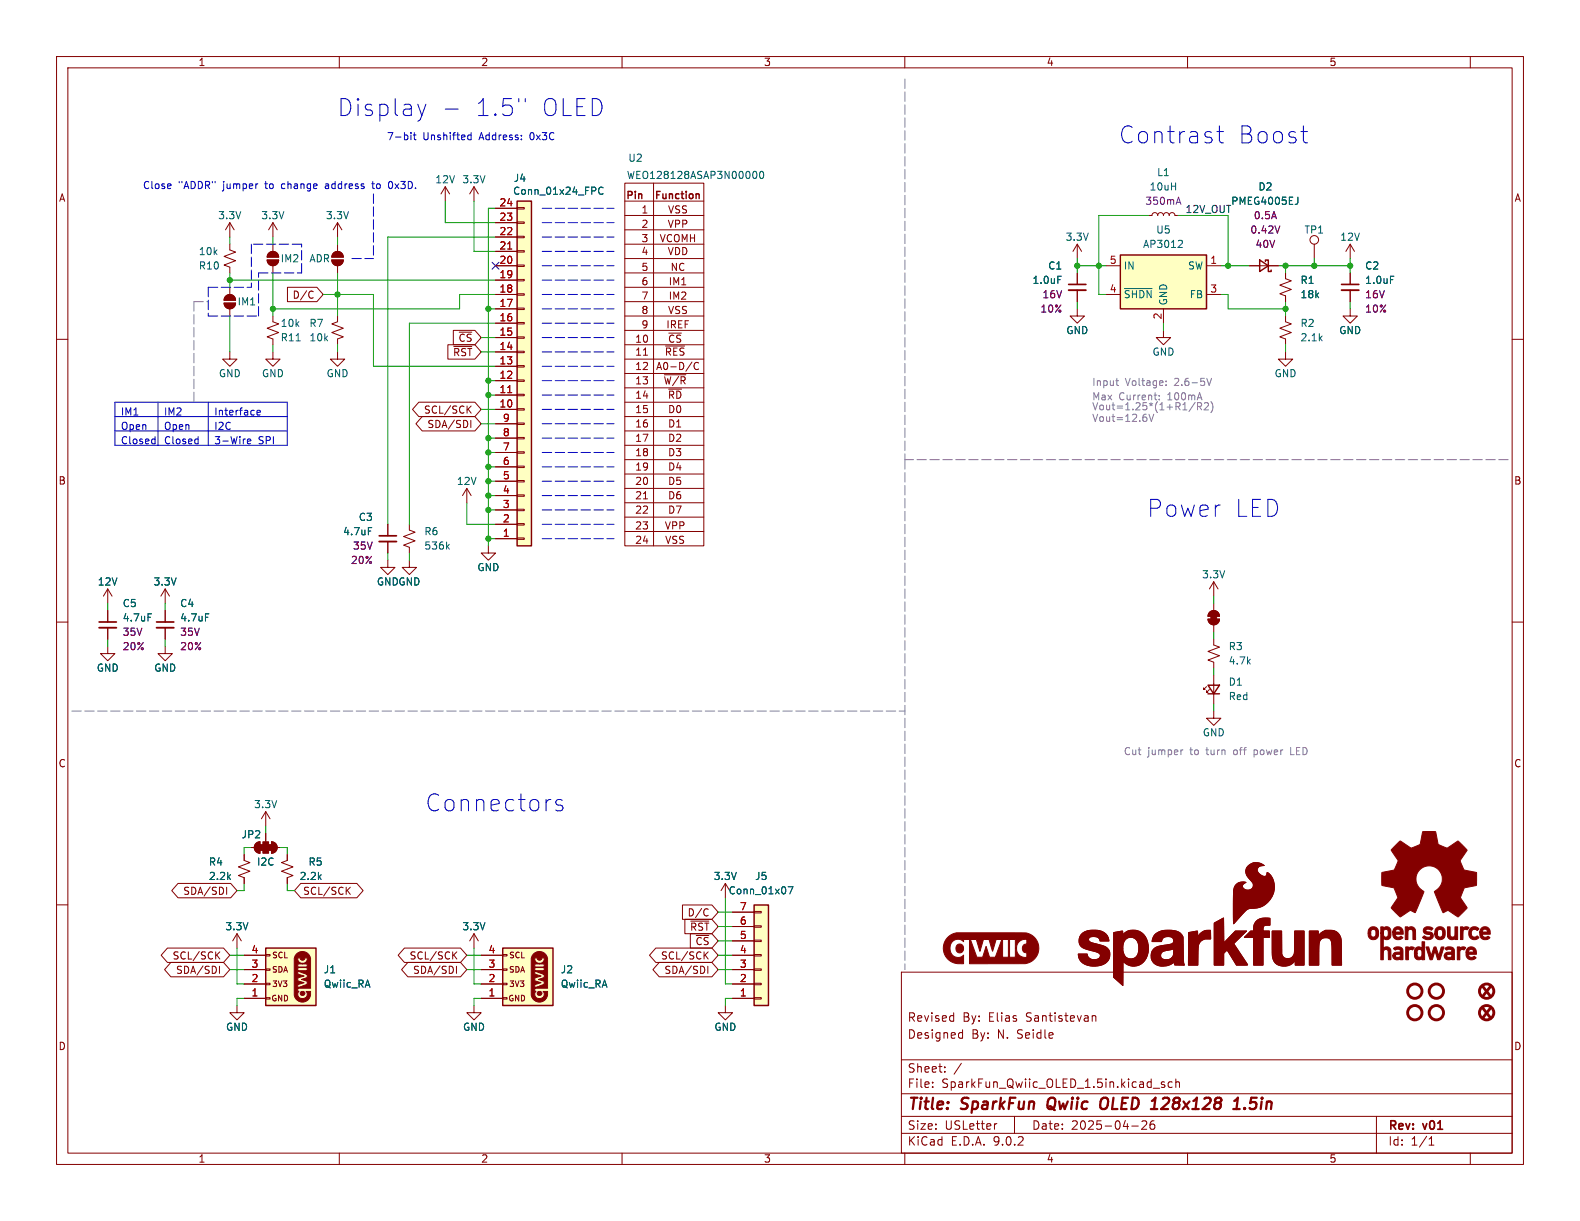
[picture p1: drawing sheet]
<svg xmlns="http://www.w3.org/2000/svg" width="279mm" height="216mm" viewBox="0 0 279 216" stroke-linecap="round" stroke-linejoin="round" font-family="sans-serif">
<g fill="none" stroke="#840000" stroke-width=".18">
<path d="M10 10h259.4v195.9h-259.4zM12 12h255.4v191.9h-255.4zM60 10v2M110 10v2M160 10v2M210 10v2M260 10v2M10 60h2M59.7 62.2v1.3h-1.3l1.3 1.3 1.3-1.3h-1.3M267.4 60h2M10 110h2M267.4 110h2"/>
<path d="M47 143.5l-.8 1.3M47 143.5l.8 1.3M47 143.5v2.6M10 160h2M83.8 177.8v1.3h1.3l-1.3 1.2-1.3-1.2h1.3M83.8 165.1l-.7 1.3M83.8 165.1l.8 1.3M83.8 165.1v2.5M159.4 171.9h108v32h-108zM168.5 179.6l.1 .1M168.6 179.1v1.5M193.1 179.6v1"/>
<path d="M193.1 179.7l.3-.1 .3 .1 .1 .9M267.4 160h2M159.4 197.4h108M159.4 193.4h108M159.4 187.4h108M164.9 192.1v.2M164.9 191.4v.1M167.1 189.4v.2M167.1 188.7v.1M168.6 180.5l-.1 .1M169.8 182.6l.4 .1M170 188l-1.3 1.9"/>
<path d="M170.2 182.1v1.5M170.2 183.5l-.4 .1M176.3 198.7l-.3 .1M179.4 197.4v3M200.1 199.1h1.2M201.9 198.3l.6-.1 .2 .1 .1 .3-.9 1.1h.9M203.9 192.4h1.2M204.1 198.2a.59 .59 0 0 0-.7 .6v.6l.1 .2 .4 .1 .2-.2 .1-.5-.1-.2h-.5l-.2 .2M205.9 191.4l-.3-.1-.2 .2v.2l.5 .2v.3h-.5M207.3 191.4l-.4-.1-.3 .3v.4l.1 .2h.6M207.9 191.4l.2-.1 .4 .1 .1 .9M207.9 190.8v1.5"/>
<path d="M243.4 197.4v6.5M60 203.9v2M110 203.9v2M159.4 200.4h108M160 203.9v2M210 203.9v2M252.7 202.5h.9M252.7 201.4l.4-.4v1.5M260 203.9v2"/>
</g>
<path d="M185.4 194.4a1.5 1.5 0 0 0 0 1.6M194.6 195.8l.2 .2a.71 .71 0 0 0 .9-.2M195.6 194.1a.77 .77 0 0 0-1 .7l-.1 .6M206.6 195l-1.3 1.1h1.3M218.1 196.1h1.1M218.3 194.7l.6-.6-.2 2M220.1 195.9l.1 .1-.1 .1M220.1 195.9l-.1 .1 .1 .1M220.1 195.9v.2" fill="none" stroke="#840000" stroke-width=".4"/>
<path d="M88.9 167.6h8.9v10.2h-8.9z" fill="#ffffc2"/>
<g fill="#840000" stroke="#840000" stroke-width=".18">
<path d="M94.4 168.6a1.46 1.46 0 0 1 2.4 .9v5.2h-2.2l1.6-.6v-.6l-1-.3 1-.3v-2.5h-.8v-.1a.8 .8 0 0 0 .8-.9h-.4a.4 .4 0 0 1-.4 .4 .4 .4 0 0 1-.4-.4h-.4a.82 .82 0 0 0 .8 .9v.1h-.8v.6h1.6v.1h-1.6v.5h1.6v.7l-1.6-.6v.5l1.1 .4-1.1 .3v.5l1.1 .4-1.1 .3v1.2h.2a.79 .79 0 0 0 .1 1.1 .79 .79 0 0 0 1 0 .79 .79 0 0 0 .1-1.1h.8a1.49 1.49 0 0 1-1.1 1.8 1.49 1.49 0 0 1-1.8-1.1l.1-6.5z"/>
<path d="M47.5 149.4h.5v1h-.5z"/>
<path d="M48 148.8a1.02 1.02 0 0 1 1 1.1 1.02 1.02 0 0 1-1 1z"/>
<path d="M46.5 148.8h1v2.1h-1z"/>
<path d="M46 149.4h.5v1h-.5z"/>
<path d="M45.3 149.1l.7-.3v2.1a1.02 1.02 0 0 1-1-.7 1.02 1.02 0 0 1 .3-1.1z"/>
<path d="M58.7 46h2a1.02 1.02 0 0 1-1 1 1.02 1.02 0 0 1-1-1z"/>
<path d="M59 44.8a1.02 1.02 0 0 1 1.1-.3 1.02 1.02 0 0 1 .6 1h-2z"/>
<path d="M47.2 46h2.1a1.02 1.02 0 0 1-1 1 1.02 1.02 0 0 1-1.1-1z"/>
<path d="M47.5 44.8a1.02 1.02 0 0 1 1.1-.3 1.02 1.02 0 0 1 .7 1h-2.1z"/>
<circle cx="95.4" cy="175.7" r=".4"/>
</g>
<path d="M88.9 167.6h8.9v10.2h-8.9z" fill="none" stroke="#840000" stroke-width=".25"/>
<g fill="none" stroke="#840000" stroke-width=".18">
<path d="M40.6 39.4l-.7 1.2M40.6 39.4l.8 1.2M40.6 39.4v2.5M48.3 39.4l-.8 1.2M48.3 39.4l.7 1.2M48.3 39.4v2.5M59.7 39.4l.8 1.2M59.7 39.4l-.8 1.2M59.7 39.4v2.5M47.2 46h2.1a1.02 1.02 0 0 1-1 1 1.02 1.02 0 0 1-1.1-1zM47.5 44.8a1.02 1.02 0 0 1 1.1-.3 1.02 1.02 0 0 1 .7 1h-2.1zM48.3 43.2v1.3"/>
<path d="M48.3 47v1.3M58.7 46h2a1.02 1.02 0 0 1-1 1 1.02 1.02 0 0 1-1-1zM59 44.8a1.02 1.02 0 0 1 1.1-.3 1.02 1.02 0 0 1 .6 1h-2zM59.7 43.2v1.3M59.7 47v1.3M40.6 62.2v1.3h1.3l-1.3 1.3-1.2-1.3h1.2M86.4 96.5v1.3h1.2l-1.2 1.3-1.3-1.3h1.3M19 114.3v1.3h1.3l-1.3 1.2-1.2-1.2h1.2M19 104.1v2.6M19 108v2M19 111v2M19 104.1l-.7 1.3"/>
<path d="M19 104.1l.8 1.3M29.2 114.3v1.3h1.3l-1.3 1.2-1.3-1.2h1.3M43.2 151.1v1l1 .4-2 .8 2 .8-2 .7 1 .4v1M44.4 149.9h1.3M45.3 149.1l.7-.3v2.1a1.02 1.02 0 0 1-1-.7 1.02 1.02 0 0 1 .3-1.1zM47 147.3v1.5M48 148.8a1.02 1.02 0 0 1 1 1.1 1.02 1.02 0 0 1-1 1zM48.3 149.9h1.2M50.8 151.1v1l-1 .4 2 .8-2 .8 2 .7-1 .4v1M85.1 168.9h3.8M85.1 171.5h3.8M85.1 174h3.8"/>
<path d="M85.1 176.5h3.8M88.9 168.8h.8v.2h-.8zM88.9 171.3h.8v.3h-.8zM88.9 173.9h.8v.2h-.8zM88.9 176.4h.8v.3h-.8zM128.3 177.8v1.3h1.2l-1.2 1.2-1.3-1.2h1.3"/>
</g>
<path d="M17.5 110h3.1" fill="none" stroke="#840000" stroke-width=".3"/>
<path d="M17.5 111h3.1" fill="none" stroke="#840000" stroke-width=".33"/>
<path d="M26.2 108.5h.6" fill="none" stroke="#006464" stroke-width=".18"/>
<path d="M133.3 160h2.6v17.8h-2.6z" fill="#ffffc2"/>
<path d="M222.8 46l1.5 1-1.5 1zM223.8 46.2v-.2h.5v2h.5v-.2M133.3 160h2.6v17.8h-2.6z" fill="none" stroke="#840000" stroke-width=".25"/>
<g fill="none" stroke="#840000" stroke-width=".18">
<path d="M203.2 38.1h.5l.2-.4 .3-.1 .4 .1 .1 .4 .2-.4 .3-.1 .4 .1 .1 .4 .2-.4 .3-.1 .4 .1 .2 .4 .1-.4 .4-.1 .3 .1 .2 .4h.5M221 47h5.1M227.3 48.3v1l1 .4-2 .7 2 .8-2 .7 1 .4v1M128.3 156.2l-.8 1.3M128.3 156.2l.7 1.3M128.3 156.2v2.6M129.5 176.5h3.8M129.5 174h3.8M129.5 171.5h3.8M129.5 168.9h3.8M129.5 166.4h3.8M129.5 163.8h3.8"/>
<path d="M129.5 161.3h3.8M133.3 176.4h1.3v.3h-1.3zM133.3 173.9h1.3v.2h-1.3zM133.3 171.3h1.3v.3h-1.3zM133.3 168.8h1.3v.2h-1.3zM133.3 166.2h1.3v.3h-1.3zM133.3 163.7h1.3v.3h-1.3zM133.3 161.2h1.3v.2h-1.3z"/>
</g>
<path d="M229.5 34.9v.9l-.3 .3M139.4 156.8h.8l-.5 1.3" fill="none" stroke="#006464" stroke-width=".18"/>
<path d="M208.1 35.8h.6M208.4 34.9l.4 1.2M226.3 39.9l-.4 1.3" fill="none" stroke="#840084" stroke-width=".18"/>
<path d="M198.1 45.1h15.3v9.5h-15.3z" fill="#ffffc2"/>
<path d="M198.1 45.1h15.3v9.5h-15.3z" fill="none" stroke="#840000" stroke-width=".25"/>
<g fill="none" stroke="#840000" stroke-width=".18">
<path d="M39.6 53.6h2.1a1.02 1.02 0 0 1-1.1 1 1.02 1.02 0 0 1-1-1zM39.9 52.4a1.02 1.02 0 0 1 1.1-.2 1.02 1.02 0 0 1 .7 .9h-2.1zM40.6 43.2v1l1.1 .4-2.1 .7 2.1 .8-2.1 .8 1 .3v1.1M40.6 50.8v1.3M40.6 54.6v1.3M48.3 55.9v1l1 .4-2.1 .7 2.1 .8-2.1 .8 1.1 .3v1.1M59.7 55.9v1l-1 .4 2 .7-2 .8 2 .8-1 .3v1.1M190.5 43.2l-.8 1.3M190.5 43.2l.8 1.3M190.5 43.2v2.5M195.6 47h2.5M195.6 52.1h2.5"/>
<path d="M205.7 54.6v2.6M213.4 47h2.5M213.4 52.1h2.5M232.4 43.2v2.5M238.8 43.2l-.8 1.3M238.8 43.2l.7 1.3M238.8 43.2v2.5M48.3 62.2v1.3h1.2l-1.2 1.3-1.3-1.3h1.3M82.5 86.4l-.7 1.2M82.5 86.4l.8 1.2M82.5 86.4v2.5"/>
<circle cx="232.4" cy="42.4" r=".76"/>
</g>
<path d="M198.9 51h4.8M208.9 42.5l.2 .2-.1 .3-.7 .8h.8M52.4 60.3h.7" fill="none" stroke="#006464" stroke-width=".18"/>
<g fill="#840000" stroke="#840000" stroke-width=".18">
<path d="M191.2 165.3a3.7 3.7 0 0 1 4.3-.2l.5 .7 .1 .6h-1.6a1.16 1.16 0 0 0-1.7-.7 .55 .55 0 0 0-.3 .6 .55 .55 0 0 0 .6 .4l1 .3a2.36 2.36 0 0 1 2.1 1.4 2.05 2.05 0 0 1-2.2 2.4 3.3 3.3 0 0 1-3.1-1.1l-.2-1h1.6a1.25 1.25 0 0 0 1 1 1.25 1.25 0 0 0 1.3-.7 .74 .74 0 0 0-.8-.7l-.4-.1a3.1 3.1 0 0 1-2.5-1.2l-.1-.9z"/>
<path d="M196.9 164.9l1.6-.3v.8a2.5 2.5 0 0 1 2.6-.8 2.5 2.5 0 0 1 1.8 2 3.1 3.1 0 0 1-2.3 4.2 2.38 2.38 0 0 1-2-.9v4.4l-1.7-1.5v-5.1h1.6a1.53 1.53 0 0 0 1.9 1.8 2.11 2.11 0 0 0 .9-2.7 1.39 1.39 0 0 0-1.7-1 1.39 1.39 0 0 0-1 1.6l-.1 .3h-1.6z"/>
<path d="M204.3 165.1a4.1 4.1 0 0 1 4.4-.1l.5 .7 .1 4.1 .1 .9-1.7-.1-.1-.5a2.79 2.79 0 0 1-3.8-.1l-.2-.5v-.6h1.6a.98 .98 0 0 0 1.5 .8 1.57 1.57 0 0 0 .8-1.9l-.6 .2a1.89 1.89 0 0 0-1.6 .6l-.1 .3h-1.6a1.78 1.78 0 0 1 1.9-1.7l.5-.1a1.43 1.43 0 0 0 1.6-.6 .79 .79 0 0 0-1-.9 .96 .96 0 0 0-1.2 .9h-1.7l.2-.8z"/>
<path d="M210.2 164.9l1.5-.3 .1 1.1a2.13 2.13 0 0 1 2.3-1.2v1.5h-.5a1.6 1.6 0 0 0-1.7 2l-.1 2.7h-1.6z"/>
<path d="M214.7 163.2l1.7-.9v4.4l2.1-2.1h1.9l-2.2 2.3 2.4 3.7-1.9 .1-1.7-2.7-.6 .6v2.1h-1.7z"/>
<path d="M220.7 153.1a2.13 2.13 0 0 1 2.9-.1 .91 .91 0 0 0-1.3 1 1.28 1.28 0 0 0 1.6 .8l.1-.4a.78 .78 0 0 1 .8 .5 3.9 3.9 0 0 1-.1 4.1 3.9 3.9 0 0 1-3.8 1.6 8.1 8.1 0 0 0-2.5 2.4l-.3 .3v-4.2a4.1 4.1 0 0 1 .5-2.7 1.84 1.84 0 0 1 1.7-.4 .68 .68 0 0 0-.6 .8 .68 .68 0 0 0 .7 .6 .93 .93 0 0 0 1.2-.5 .93 .93 0 0 0-.4-1.2 1.79 1.79 0 0 1-.5-2.6z"/>
<path d="M222.1 163a2.63 2.63 0 0 1 2.5-.6v1.2h-.4a.61 .61 0 0 0-.7 .1 .61 .61 0 0 0-.1 .6v.3h1.1v1.2h-1.1v4.9h-1.7v-4.9h-1.7l1.2-1.2h.5l.1-1.1z"/>
<path d="M225 164.6h1.6l.1 4.1a1.18 1.18 0 0 0 1.4 .8 1.18 1.18 0 0 0 .8-1.5v-3.4h1.7v6.1h-1.6v-.9a2.34 2.34 0 0 1-3.7 .2l-.3-1z"/>
<path d="M231.5 164.6h1.6v.9a2.42 2.42 0 0 1 2.7-1 2.32 2.32 0 0 1 1.4 2.7v3.5h-1.6l-.1-3.2a1.42 1.42 0 0 0-.7-1.7 1.22 1.22 0 0 0-1.6 1.4v3.5h-1.7z"/>
<path d="M39.6 53.6h2.1a1.02 1.02 0 0 1-1.1 1 1.02 1.02 0 0 1-1-1z"/>
<path d="M39.9 52.4a1.02 1.02 0 0 1 1.1-.2 1.02 1.02 0 0 1 .7 .9h-2.1z"/>
</g>
<path d="M47 167.6h8.9v10.2h-8.9z" fill="#ffffc2"/>
<g fill="#840000" stroke="#840000" stroke-width=".18">
<path d="M52.5 168.6a1.46 1.46 0 0 1 2.4 .9v5.2h-2.2l1.6-.6v-.6l-1-.3 1-.3v-2.5h-.8v-.1a.8 .8 0 0 0 .8-.9h-.4a.4 .4 0 0 1-.4 .4 .4 .4 0 0 1-.4-.4h-.5a.82 .82 0 0 0 .9 .9v.1h-.8v.6h1.6v.1h-1.6v.5h1.6v.7l-1.6-.6v.5l1.1 .4-1.1 .3v.5l1.1 .4-1.1 .3v1.2h.2a.79 .79 0 0 0 .1 1.1 .79 .79 0 0 0 1 0 .79 .79 0 0 0 .1-1.1h.8a1.49 1.49 0 0 1-1.1 1.8 1.49 1.49 0 0 1-1.8-1.1v-6.5z"/>
<path d="M214.1 108.7h1v1h-1z"/>
<path d="M213.6 109.5h2a1.02 1.02 0 0 1-1 1 1.02 1.02 0 0 1-1-1z"/>
<path d="M213.9 108.3a1.02 1.02 0 0 1 1.1-.3 1.02 1.02 0 0 1 .6 1h-2z"/>
<path d="M242.2 164.1a.97 .97 0 0 1 1.2-.1 .97 .97 0 0 1 .4 1.2 .94 .94 0 0 1-1 1 .94 .94 0 0 1-.9-1.2h.5a.5 .5 0 0 0 .5 .7 .5 .5 0 0 0 .4-.7 .49 .49 0 0 0-.4-.7 .49 .49 0 0 0-.5 .7h-.5l.1-.5z"/>
<path d="M244.2 163.9h.4v.2a.81 .81 0 0 1 1-.1 .81 .81 0 0 1 .4 .9v.2a.82 .82 0 0 1-.4 .9 .82 .82 0 0 1-1-.1v1.8a.81 .81 0 0 1 1-.2 .81 .81 0 0 1 .4 1v1.2h-.5v-1.2a.47 .47 0 0 0-.4-.6 .47 .47 0 0 0-.5 .6v1.2h-.4v-4.7h.4a.47 .47 0 0 0 .4 .7 .47 .47 0 0 0 .5-.6 .49 .49 0 0 0-.1-.7 .49 .49 0 0 0-.7 .2l-.1 .4h-.4z"/>
<path d="M246.4 167.7a.99 .99 0 0 1 1.3-.2 .99 .99 0 0 1 .4 1.2v1h-.5v-.2l-.2 .2a.78 .78 0 0 1-1.1-.7h.4a.47 .47 0 0 0 .6 .3 .47 .47 0 0 0 .3-.6 .76 .76 0 0 0-.9 .3h-.4a.77 .77 0 0 1 .9-.6l.4-.1a.48 .48 0 0 0-.3-.5 .48 .48 0 0 0-.5 .2z"/>
<path d="M246.5 164.2a.92 .92 0 0 1 1.1-.3 .92 .92 0 0 1 .5 1v.3h-1.4a.65 .65 0 0 0 .4 .5 .65 .65 0 0 0 .7-.1l.3 .2a1.05 1.05 0 0 1-1.3 .3 1.05 1.05 0 0 1-.5-1.3h1.4a.47 .47 0 0 0-.5-.5 .47 .47 0 0 0-.5 .5h-.4z"/>
<path d="M248.5 163.9h.5v.2a.84 .84 0 0 1 1-.1 .84 .84 0 0 1 .3 1v1.1h-.4v-1.1a.48 .48 0 0 0-.5-.7 .48 .48 0 0 0-.4 .7v1.1h-.5z"/>
<path d="M248.6 167.4h.5v.3a.78 .78 0 0 1 1-.1l-.3 .4a.53 .53 0 0 0-.7 .1 .53 .53 0 0 0 0 .6v1h-.5z"/>
<path d="M251.5 166.5h.4v3.2h-.4v-.2a.84 .84 0 0 1-1.1 .1 .84 .84 0 0 1-.3-1h.5a.48 .48 0 0 0 .4 .7 .48 .48 0 0 0 .5-.7 .48 .48 0 0 0-.5-.7 .48 .48 0 0 0-.4 .7h-.5a.83 .83 0 0 1 .3-1 .83 .83 0 0 1 1.1 .1z"/>
<path d="M251.9 164.1l.3-.2h.6l.6 .3-.3 .3-.1-.1a.52 .52 0 0 0-.9 .2l.2 .1a1.01 1.01 0 0 1 1.2 .7 1.05 1.05 0 0 1-1.8 .5l-.2-.1 .4-.3a.7 .7 0 0 0 1.1-.1l-.3-.2a.73 .73 0 0 1-.9-.3 .73 .73 0 0 1 .1-.8z"/>
<path d="M252.2 167.5l.4-.1 .5 1.6 .3-1.1a.37 .37 0 0 1 .1-.4 .37 .37 0 0 1 .4-.1l.5 1.5 .5-1.4h.4l-.7 2.2h-.4l-.4-1.5-.4 1a.39 .39 0 0 1-.1 .5 .39 .39 0 0 1-.4 0z"/>
<path d="M254 164.1a.98 .98 0 0 1 1.2 0 .98 .98 0 0 1 .4 1.1 .92 .92 0 0 1-1 1 .92 .92 0 0 1-.9-1.1h.5a.49 .49 0 0 0 .6 .6 .49 .49 0 0 0 .3-.7 .49 .49 0 0 0-.4-.7 .49 .49 0 0 0-.5 .6v.2h-.5l.1-.7z"/>
<path d="M255.5 167.7a.97 .97 0 0 1 1.3-.2 .97 .97 0 0 1 .4 1.2v1h-.5v-.2a.81 .81 0 0 1-1.3-.5h.4a.48 .48 0 0 0 .6 .3 .48 .48 0 0 0 .3-.6l-.6 .1-.3 .2h-.4a.77 .77 0 0 1 .9-.6l.4-.1a.48 .48 0 0 0-.3-.5 .48 .48 0 0 0-.5 .2z"/>
<path d="M256 163.9h.4v1a.52 .52 0 0 0 .1 .6 .52 .52 0 0 0 .7 0l.1-1.6h.5v2.2h-.5v-.2l-.3 .2a.79 .79 0 0 1-1-.5z"/>
<path d="M247.1 149.1l.5-.4 1.6 1a.58 .58 0 0 0 .9 .1l.7-.3a.61 .61 0 0 0 .5-.8l.3-1.6 2.2-.1 .1 .1 .3 1.7a.58 .58 0 0 0 .6 .7l.7 .3a.58 .58 0 0 0 .9-.2l1.4-.9 1.6 1.6-1.2 2 .7 1.5 2.2 .5v1.8a.36 .36 0 0 1 0 .5 .36 .36 0 0 1-.4 .1l-1.7 .3-.6 1.3a.61 .61 0 0 0 .2 .9l.9 1.3-1.6 1.6-1.6-1a.52 .52 0 0 0-.8 .2l-.2 .1a.34 .34 0 0 1-.3-.5l-1.4-3.2a2.36 2.36 0 0 0 1.4-3.1 2.36 2.36 0 0 0-3-1.3 2.36 2.36 0 0 0-1.5 2.9l.4 .7 .5 .5a.38 .38 0 0 1 .4 .3 .38 .38 0 0 1-.2 .4l-1.3 3.3-.9-.4-1.8 1.1-1.4-1.4a.3 .3 0 0 1-.2-.3 .3 .3 0 0 1 .2-.2l1-1.5-.5-1.2a.6 .6 0 0 0-.8-.6l-1.5-.3v-2.3l2.1-.5 .6-1.1a.48 .48 0 0 0 0-.8l-1.1-1.6z"/>
<path d="M257.7 167.4h.4v.3a.69 .69 0 0 1 1.1-.1l-.1 .1a.66 .66 0 0 1-.7 .2l-.2 .4-.1 1.4h-.4z"/>
<path d="M258.3 163.9h.4v.2l.5-.2h.3l.3 .1-.2 .2a.27 .27 0 0 1-.4 .1l-.4 .3-.1 1.5h-.4z"/>
<path d="M259.6 167.6a.98 .98 0 0 1 1.1 0 .98 .98 0 0 1 .4 1.1h-1.4a.58 .58 0 0 0 .4 .6 .58 .58 0 0 0 .6-.2l.3 .3a1.05 1.05 0 0 1-1.3 .2 1.05 1.05 0 0 1-.5-1.2h1.4a.47 .47 0 0 0-.5-.5 .47 .47 0 0 0-.4 .5h-.5z"/>
<path d="M260 164.1a1.05 1.05 0 0 1 1.5 .2l-.3 .3a.63 .63 0 0 0-.9-.1 .63 .63 0 0 0-.1 .8 .57 .57 0 0 0 1 .2l.3 .2a1.04 1.04 0 0 1-1.4 .3 1.04 1.04 0 0 1-.3-1.4z"/>
<path d="M262 164.1a.99 .99 0 0 1 1.2 0 .99 .99 0 0 1 .3 1.1h-1.4a.64 .64 0 0 0 1.1 .4 .27 .27 0 0 1 .2 .3 .27 .27 0 0 1-.4 .2 1.03 1.03 0 0 1-1.1-.2 1.03 1.03 0 0 1-.2-1.1h1.4a.47 .47 0 0 0-.5-.5 .47 .47 0 0 0-.5 .5h-.4z"/>
<path d="M191.2 165.3a3.7 3.7 0 0 1 4.3-.2l.5 .7 .1 .6h-1.6a1.16 1.16 0 0 0-1.7-.7 .55 .55 0 0 0-.3 .6 .55 .55 0 0 0 .6 .4l1 .3a2.36 2.36 0 0 1 2.1 1.4 2.05 2.05 0 0 1-2.2 2.4 3.3 3.3 0 0 1-3.1-1.1l-.2-1h1.6a1.25 1.25 0 0 0 1 1 1.25 1.25 0 0 0 1.3-.7 .74 .74 0 0 0-.8-.7l-.4-.1a3.1 3.1 0 0 1-2.5-1.2l-.1-.9z"/>
<path d="M196.9 164.9l1.6-.3v.8a2.5 2.5 0 0 1 2.6-.8 2.5 2.5 0 0 1 1.8 2 3.1 3.1 0 0 1-2.3 4.2 2.38 2.38 0 0 1-2-.9v4.4l-1.7-1.5v-5.1h1.6a1.53 1.53 0 0 0 1.9 1.8 2.11 2.11 0 0 0 .9-2.7 1.39 1.39 0 0 0-1.7-1 1.39 1.39 0 0 0-1 1.6l-.1 .3h-1.6z"/>
<path d="M204.3 165.1a4.1 4.1 0 0 1 4.4-.1l.5 .7 .1 4.1 .1 .9-1.7-.1-.1-.5a2.79 2.79 0 0 1-3.8-.1l-.2-.5v-.6h1.6a.98 .98 0 0 0 1.5 .8 1.57 1.57 0 0 0 .8-1.9l-.6 .2a1.89 1.89 0 0 0-1.6 .6l-.1 .3h-1.6a1.78 1.78 0 0 1 1.9-1.7l.5-.1a1.43 1.43 0 0 0 1.6-.6 .79 .79 0 0 0-1-.9 .96 .96 0 0 0-1.2 .9h-1.7l.2-.8z"/>
<path d="M210.2 164.9l1.5-.3 .1 1.1a2.13 2.13 0 0 1 2.3-1.2v1.5h-.5a1.6 1.6 0 0 0-1.7 2l-.1 2.7h-1.6z"/>
<path d="M214.7 163.2l1.7-.9v4.4l2.1-2.1h1.9l-2.2 2.3 2.4 3.7-1.9 .1-1.7-2.7-.6 .6v2.1h-1.7z"/>
<path d="M220.7 153.1a2.13 2.13 0 0 1 2.9-.1 .91 .91 0 0 0-1.3 1 1.28 1.28 0 0 0 1.6 .8l.1-.4a.78 .78 0 0 1 .8 .5 3.9 3.9 0 0 1-.1 4.1 3.9 3.9 0 0 1-3.8 1.6 8.1 8.1 0 0 0-2.5 2.4l-.3 .3v-4.2a4.1 4.1 0 0 1 .5-2.7 1.84 1.84 0 0 1 1.7-.4 .68 .68 0 0 0-.6 .8 .68 .68 0 0 0 .7 .6 .93 .93 0 0 0 1.2-.5 .93 .93 0 0 0-.4-1.2 1.79 1.79 0 0 1-.5-2.6z"/>
<path d="M222.1 163a2.63 2.63 0 0 1 2.5-.6v1.2h-.4a.61 .61 0 0 0-.7 .1 .61 .61 0 0 0-.1 .6v.3h1.1v1.2h-1.1v4.9h-1.7v-4.9h-1.7l1.2-1.2h.5l.1-1.1z"/>
<path d="M225 164.6h1.6l.1 4.1a1.18 1.18 0 0 0 1.4 .8 1.18 1.18 0 0 0 .8-1.5v-3.4h1.7v6.1h-1.6v-.9a2.34 2.34 0 0 1-3.7 .2l-.3-1z"/>
<path d="M231.5 164.6h1.6v.9a2.42 2.42 0 0 1 2.7-1 2.32 2.32 0 0 1 1.4 2.7v3.5h-1.6l-.1-3.2a1.42 1.42 0 0 0-.7-1.7 1.22 1.22 0 0 0-1.6 1.4v3.5h-1.7z"/>
<path d="M167.7 165.7l.5-.4 .9-.4 12 .1a2.74 2.74 0 0 1 2.6 2.6 2.74 2.74 0 0 1-2.4 2.8h-9.9v-4.3h.2l1.1 3.2h1.1l.6-2 .6 2h4.6v-1.6h.2a1.51 1.51 0 0 0 1.8 1.6v-.8a.76 .76 0 0 1-.8-.8 .76 .76 0 0 1 .8-.8v-.8a1.54 1.54 0 0 0-1.8 1.6h-.2v-1.6h-1.1v3.2h-.2v-3.2h-1v3.2h-1.3l1.1-3.2h-.9l-.7 2.1-.6-2.1h-1l-.6 2.1-.5-1.7a.36 .36 0 0 0-.2-.4 .36 .36 0 0 0-.4 0h-1.8v.4a1.44 1.44 0 0 0-1.8-.2 1.44 1.44 0 0 0-.6 1.8 1.38 1.38 0 0 0 .9 1.1 1.38 1.38 0 0 0 1.5-.3v1.5a2.87 2.87 0 0 1-2.9-.9 2.87 2.87 0 0 1-.4-3z"/>
<circle cx="53.5" cy="175.7" r=".4"/>
<circle cx="169.7" cy="167.7" r=".75"/>
</g>
<path d="M123.5 34.3l.1 .2v.6M213.6 121.2h2l-1 1.5zM213.6 122.7h2M47 167.6h8.9v10.2h-8.9z" fill="none" stroke="#840000" stroke-width=".25"/>
<g fill="none" stroke="#840000" stroke-width=".18">
<path d="M110.5 32.4h14v64.1h-14zM110.5 35.6h14M110.5 38.1h14M115.6 32.4v64.1M110.5 40.6h14M110.5 43.2h14M110.5 45.7h14M110.5 48.3h14M110.5 50.8h14M110.5 53.3h14M110.5 55.9h14M110.5 58.4h14"/>
<path d="M190.5 54.6v1.3h1.3l-1.3 1.3-1.3-1.3h1.3M190.5 48.3v2M190.5 51.3v2M205.7 58.4v1.3h1.3l-1.3 1.3-1.2-1.3h1.2M227.3 55.9v1l1 .4-2 .7 2 .8-2 .8 1 .3v1.1M238.8 54.6v1.3h1.2l-1.2 1.3-1.3-1.3h1.3M238.8 48.3v2M238.8 51.3v2M110.5 61h14M110.5 63.5h14M110.5 66h14M110.5 68.6h14"/>
<path d="M110.5 71.1h14M110.5 73.7h14M110.5 76.2h14M110.5 78.7h14M113.8 62.8h.7M117.5 66.3h3.8M117.7 61.2h3.4M122.4 64l-1.1 1.7M123.5 64.2a.6 .6 0 0 0-.8 .4 .6 .6 0 0 0 .6 .7l.2-.1M227.3 62.2v1.3h1.3l-1.3 1.3-1.2-1.3h1.2M68.6 99.1v1.2h1.2l-1.2 1.3-1.3-1.3h1.3M68.6 92.7v2"/>
<path d="M68.6 95.8v2M72.4 92.7v1l1 .4-2 .8 2 .7-2 .8 1 .4v1M72.4 99.1v1.2h1.3l-1.3 1.3-1.3-1.3h1.3M110.5 81.3h14M110.5 83.8h14M110.5 86.4h14M110.5 88.9h14M110.5 91.4h14M110.5 94h14M113.8 88.2h.7M29.2 104.1v2.6M29.2 108v2"/>
<path d="M29.2 111v2M29.2 104.1l-.8 1.3M29.2 104.1l.8 1.3M213.6 109.5h2a1.02 1.02 0 0 1-1 1 1.02 1.02 0 0 1-1-1zM213.9 108.3a1.02 1.02 0 0 1 1.1-.3 1.02 1.02 0 0 1 .6 1h-2zM214.6 113v1l1 .4-2 .8 2 .8-2 .7 1 .4v1M214.6 102.9v2.5M214.6 106.7v1.3M214.6 110.5v1.3M214.6 119.4v5.1M214.6 102.9l-.7 1.2M214.6 102.9l.8 1.2"/>
<path d="M213.4 121.4l-.5 .5v-.2v.2h.2M213.9 121.9l-.5 .5v-.2v.2h.2M214.6 125.7v1.3h1.3l-1.3 1.3-1.2-1.3h1.2M41.9 177.8v1.3h1.3l-1.3 1.2-1.3-1.2h1.3M41.9 165.1l-.8 1.3M41.9 165.1l.8 1.3M41.9 165.1v2.5M43.2 168.9h3.8M43.2 171.5h3.8M43.2 174h3.8M43.2 176.5h3.8M47 168.8h.8v.2h-.8z"/>
<path d="M47 171.3h.8v.3h-.8zM47 173.9h.8v.2h-.8zM47 176.4h.8v.3h-.8z"/>
</g>
<path d="M189 50.3h3M237.2 50.3h3.1M67.1 94.7h3M27.7 110h3" fill="none" stroke="#840000" stroke-width=".3"/>
<path d="M189 51.3h3M237.2 51.3h3.1M67.1 95.8h3M27.7 111h3" fill="none" stroke="#840000" stroke-width=".33"/>
<path d="M133.3 30.4l.1-.1a.68 .68 0 0 1 .5 .6 .68 .68 0 0 1-.5 .7l-.1-.1M134.5 30.4l.1-.1a.68 .68 0 0 1 .5 .6 .68 .68 0 0 1-.5 .7 .84 .84 0 0 1-.1-1.2zM187.1 48.8h.6M245.9 48.8h.6M65.1 93.3h.6M79.1 96.6l.4 .5M79.5 96.3l-.5 .4M36.3 108.5h.6" fill="none" stroke="#006464" stroke-width=".18"/>
<g fill="none" stroke="#840000" stroke-width=".51">
<circle cx="250.2" cy="179.1" r="1.27"/>
<circle cx="250.2" cy="175.3" r="1.27"/>
<circle cx="254" cy="179.1" r="1.27"/>
<circle cx="254" cy="175.3" r="1.27"/>
</g>
<path d="M91.4 35.6h2.6v60.9h-2.6z" fill="#ffffc2"/>
<path d="M91.4 35.6h2.6v60.9h-2.6z" fill="none" stroke="#840000" stroke-width=".25"/>
<g fill="none" stroke="#840000" stroke-width=".18">
<path d="M78.7 33l-.7 1.3M78.7 33l.8 1.3M78.7 33v2.6M83.8 33l-.7 1.3M83.8 33l.8 1.3M83.8 33v2.6M87.6 39.4h3.8M87.6 36.8h3.8M91.4 39.2h1.3v.3h-1.3zM91.4 36.7h1.3v.3h-1.3zM50.8 50.8h5.2l1.1 1.3-1.1 1.2h-5.2zM55.1 51.5l.3 .1"/>
<path d="M55.4 52.6l-.3 .1M80.2 58.4h3.8l1.1 1.3-1.1 1.3h-3.8zM87.6 59.7h3.8M87.6 57.2h3.8M87.6 54.6h3.8M87.6 52.1h3.8M87.6 49.5h3.8M87.6 47h3.8M87.6 44.5h3.8M87.6 41.9h3.8M91.4 59.6h1.3v.2h-1.3zM91.4 57h1.3v.3h-1.3z"/>
<path d="M91.4 54.5h1.3v.2h-1.3zM91.4 51.9h1.3v.3h-1.3zM91.4 49.4h1.3v.3h-1.3zM91.4 46.9h1.3v.2h-1.3zM91.4 44.3h1.3v.3h-1.3zM91.4 41.8h1.3v.2h-1.3zM190.5 48.3v2M190.5 51.3v2M221 47h1.8M224.3 47h1.8M227.3 48.3v1M227.3 52.3v1"/>
<path d="M238.8 48.3v2M238.8 51.3v2M74.1 71.1h9.9l1.1 1.3-1.1 1.3h-9.9l-1.2-1.3zM74.7 73.7h9.3l1.1 1.2-1.1 1.3h-9.3l-1.1-1.3zM79.2 61h4.8l1.1 1.2-1.1 1.3h-4.8zM80.2 61.3h3.2M82.8 72.3l.5 .8M83.3 74.3v1.3M83.3 71.8l-.7 .7M87.6 77.5h3.8M87.6 74.9h3.8M87.6 72.4h3.8"/>
<path d="M87.6 69.9h3.8M87.6 67.3h3.8M87.6 64.8h3.8M87.6 62.2h3.8M91.4 79.9h1.3v.2h-1.3zM91.4 77.3h1.3v.3h-1.3zM91.4 74.8h1.3v.3h-1.3zM91.4 72.3h1.3v.2h-1.3zM91.4 69.7h1.3v.3h-1.3zM91.4 67.2h1.3v.2h-1.3zM91.4 64.6h1.3v.3h-1.3zM91.4 62.1h1.3v.3h-1.3z"/>
<path d="M68.6 92.7v2M68.6 95.8v2M87.6 95.3h3.8M87.6 92.7h3.8M87.6 90.2h3.8M87.6 87.6h3.8M87.6 85.1h3.8M87.6 82.6h3.8M87.6 80h3.8M91.4 95.1h1.3v.3h-1.3zM91.4 92.6h1.3v.2h-1.3zM91.4 90h1.3v.3h-1.3z"/>
<path d="M91.4 87.5h1.3v.3h-1.3zM91.4 85h1.3v.2h-1.3zM91.4 82.4h1.3v.3h-1.3zM19 108v2M19 111v2M29.2 108v2M29.2 111v2M31.5 156.2h9.3l1.1 1.3-1.1 1.3h-9.3l-1.1-1.3zM40.1 156.9v1.3M43.2 151.1v1M43.2 155.2v1M44.4 149.9h1.3"/>
<path d="M47 147.3v1.3M48.3 149.9h1.2M50.8 151.1v1M50.8 155.2v1M53.2 156.2h9.9l1.1 1.3-1.1 1.3h-9.9l-1.1-1.3zM61.4 157.4l.5 .8M61.9 156.9l-.7 .7M29.6 167.6h9.9l1.1 1.3-1.1 1.3h-9.9l-1.1-1.3zM30.2 170.2h9.3l1.1 1.3-1.1 1.2h-9.3l-1.1-1.2zM38.3 168.9l.6 .7M38.8 170.9v1.2M38.9 168.3l-.8 .7"/>
<path d="M43.2 168.9h3.8M43.2 171.5h3.8M43.2 174h3.8M43.2 176.5h3.8M71.5 167.6h9.9l1.1 1.3-1.1 1.3h-9.9l-1.1-1.3zM72.1 170.2h9.3l1.1 1.3-1.1 1.2h-9.3l-1.1-1.2zM80.2 168.9l.6 .7M80.7 170.9v1.2M80.8 168.3l-.7 .7M85.1 168.9h3.8M85.1 171.5h3.8M85.1 174h3.8"/>
<path d="M85.1 176.5h3.8M116 167.6h9.9l1.1 1.3-1.1 1.3h-9.9l-1.1-1.3zM116.6 170.2h9.3l1.1 1.3-1.1 1.2h-9.3l-1.1-1.2zM120.7 160h5.2l1.1 1.3-1.1 1.3h-5.2zM121.1 162.6h4.8l1.1 1.2-1.1 1.3h-4.8zM122.1 165.1h3.8l1.1 1.3-1.1 1.2h-3.8zM122.2 162.9h3.1M124.7 168.9l.5 .7M125 160.7l.2 .1M125.2 170.9v1.2M125.2 161.8l-.2 .2M125.2 168.3l-.7 .7"/>
<path d="M129.5 168.9h3.8M129.5 171.5h3.8M129.5 174h3.8M129.5 176.5h3.8M129.5 166.4h3.8M129.5 163.8h3.8M129.5 161.3h3.8"/>
</g>
<path d="M89.8 44h.7M89.8 69.4h.7" fill="none" stroke="#a90000" stroke-width=".18"/>
<path d="M106.6 33.2a.6 .6 0 0 0-.8 .4 .6 .6 0 0 0 .6 .8l.2-.2M229.5 34.9v.9l-.3 .3M187.1 48.8h.6M245.9 48.8h.6M65.1 93.3h.6M26.2 108.5h.6M36.3 108.5h.6M139.4 156.8h.8l-.5 1.3" fill="none" stroke="#006464" stroke-width=".18"/>
<g fill="none" stroke="#0000c2" stroke-width=".18">
<path d="M75.3 18.4l-.7 2M78.7 19.3h2.3M92.9 17.4v.6M45.5 32.5h.1M57.7 32.5l-.1 .1M57.7 32.9l-.2 .1 .2 .3M65.7 32.5h.5M65.9 32.1v1.1l.3 .1M68.8 33.1l.2 .2h.2M69.2 32.1h-.2l-.2 .2M72.7 23.4v.2M72.7 23.9v.8"/>
<path d="M73.1 23.9h.5M73.3 23.4v1.1l.3 .2M82.7 24.5l.2 .2h.4M83.3 23.9h-.4l-.2 .2M83.3 23.4v1.3M215.2 23.3h1.1M215.6 22.3v2.5l.2 .3 .5 .2M230.1 23.3h1.1M230.6 25.1l.6 .2M20.3 73.7h30.5M20.3 76.2h30.5M20.3 71.1h30.5v7.6h-30.5z"/>
<path d="M27.1 77.6l.3 .1M27.4 77.2v1.3M27.4 78.4l-.3 .1M27.9 71.1v7.6M34.7 77.6l.3 .1M35 78.4l-.3 .1M35 77.2v1.3M36.8 71.1v7.6M43.7 78.1l.7-.2-.1-.2-.4-.1-.2 .2 .1 .6h.5M45.4 73l.6-.1v-.3l-.4-.1-.2 .2 .1 .6h.5M99.4 141.5l-.7-.1-.3 .1-.1 .3 .1 .4 1 .3 .2 .3-.2 .4-.3 .2h-.5l-.3-.2"/>
</g>
<g fill="none" stroke="#0000c2" stroke-width=".18" stroke-dasharray="1.7 .6">
<path d="M66 34.3v11.4M95.9 36.8h12.7M95.9 39.4h12.7M36.8 50.8h7.6M36.8 55.9h8.9M36.8 50.8v5.1M44.4 43.2v7.6M45.7 48.3h7.6M45.7 55.9v-7.6M53.3 48.3v-5.1M53.3 43.2h-8.9M62.2 45.7h3.8"/>
<path d="M95.9 49.5h12.7M95.9 44.5h12.7M95.9 41.9h12.7M95.9 54.6h12.7M95.9 52.1h12.7M95.9 47h12.7M95.9 57.2h12.7M95.9 59.7h12.7M95.9 74.9h12.7M95.9 67.3h12.7M95.9 62.2h12.7M95.9 64.8h12.7"/>
<path d="M95.9 72.4h12.7M95.9 69.9h12.7M95.9 77.5h12.7M95.9 87.6h12.7M95.9 92.7h12.7M95.9 95.3h12.7M95.9 82.6h12.7M95.9 85.1h12.7M95.9 80h12.7M95.9 90.2h12.7"/>
</g>
<path d="M160 14v67.3M34.3 53.3v17.8M34.3 53.3h2.5M160 81.3v90.2M266.7 81.3h-106.7M12.7 125.7h147.3" fill="none" stroke="#848484" stroke-width=".18" stroke-dasharray="1.7 .6"/>
<g fill="none" stroke="#009600" stroke-width=".18">
<path d="M78.7 35.6v3.8h8.9M83.8 35.6v8.9h3.8M87.6 36.8h-1.2v59.7M203.2 38.1h-8.9v14h1.3M208.3 38.1h8.9v8.9M40.6 41.9v1.3M40.6 48.3v2.5M40.6 55.9v6.3M40.6 49.5h47M48.3 41.9v1.3M48.3 48.3v7.6M57.1 52.1h8.9v12.7h21.6"/>
<path d="M59.7 41.9v1.3M59.7 48.3v7.6M85.1 59.7h2.5M86.4 54.6h1.2M87.6 41.9h-19v50.8M87.6 57.2h-15.2v35.5M87.6 52.1h-6.3v2.5h-33M190.5 47h5.1M190.5 45.7v2.6M190.5 53.3v1.3M205.7 57.2v1.2M215.9 47h5.1"/>
<path d="M215.9 52.1h1.3v2.5h10.1M226.1 47h12.7M227.3 47v1.3M227.3 53.3v2.6M232.4 45.7v1.3M238.8 45.7v2.6M238.8 53.3v1.3M48.3 61v1.2M59.7 61v1.2M85.1 72.4h2.5M85.1 74.9h2.5M85.1 62.2h2.5"/>
<path d="M86.4 69.9h1.2M86.4 77.5h1.2M86.4 67.3h1.2M227.3 61v1.2M68.6 97.8v1.3M72.4 97.8v1.3M82.5 88.9v3.8h5.1M86.4 90.2h1.2M86.4 87.6h1.2M86.4 85.1h1.2M86.4 80h1.2M86.4 82.6h1.2"/>
<path d="M86.4 95.3h1.2M19 106.7v1.3M19 113v1.3M29.2 106.7v1.3M29.2 113v1.3M214.6 105.4v1.3M214.6 111.8v1.2M214.6 118.1v1.3M214.6 124.5v1.2M43.2 156.2v1.3h-1.3M44.4 149.9h-1.2v1.2M47 146.1v1.2"/>
<path d="M49.5 149.9h1.3v1.2M50.8 156.2v1.3h1.3M128.3 158.8v15.2h1.2M40.6 171.5h2.6M40.6 168.9h2.6M41.9 167.6v6.4h1.3M43.2 176.5h-1.3v1.3M82.5 171.5h2.6M82.5 168.9h2.6M83.8 167.6v6.4h1.3M85.1 176.5h-1.3v1.3M127 171.5h2.5"/>
<path d="M127 168.9h2.5M127 166.4h2.5M127 161.3h2.5M127 163.8h2.5M129.5 176.5h-1.2v1.3"/>
</g>
<path d="M87 46.4l1.2 1.2M88.2 46.4l-1.2 1.2" fill="none" stroke="#000084" stroke-width=".18"/>
<g fill="none" stroke="#848484" stroke-width=".18">
<path d="M197.3 67.3h.5M197.6 68.1l.2 .1M203.2 73.2l.4 1.3 .4-1.3M205 70.6v.1M205 69.9v.1M206.2 68v.2M206.2 67.4v.1M211.3 71.1l-1 1.7M211.8 71.2v1.3M212.1 71.9l.4 .6M212.5 71.4l-.1 .4-.6 .1M213 71.3l.5-.1 .2 .4-.8 .9h.8"/>
<path d="M213.4 66.9l.4 1.3 .4-1.3M214.1 71a1.46 1.46 0 0 1 0 2M209.2 132.6l-.3 .1M221.8 132.6v1.3M221.8 133.4h.1M221.9 132.6l-.1 .1M228.2 132.2v1.2h.6"/>
</g>
<path d="M226.3 39.9l-.4 1.3" fill="none" stroke="#840084" stroke-width=".18"/>
<g fill="#009600" stroke="#009600" stroke-width=".18">
<circle cx="40.6" cy="49.5" r=".46"/>
<circle cx="86.4" cy="77.5" r=".46"/>
<circle cx="86.4" cy="69.9" r=".46"/>
<circle cx="59.7" cy="52.1" r=".46"/>
<circle cx="86.4" cy="67.3" r=".46"/>
<circle cx="86.4" cy="87.6" r=".46"/>
<circle cx="86.4" cy="90.2" r=".46"/>
<circle cx="86.4" cy="95.3" r=".46"/>
<circle cx="86.4" cy="80" r=".46"/>
<circle cx="86.4" cy="85.1" r=".46"/>
<circle cx="86.4" cy="82.6" r=".46"/>
<circle cx="48.3" cy="54.6" r=".46"/>
<circle cx="227.3" cy="54.6" r=".46"/>
<circle cx="227.3" cy="47" r=".46"/>
<circle cx="238.8" cy="47" r=".46"/>
<circle cx="217.2" cy="47" r=".46"/>
<circle cx="232.4" cy="47" r=".46"/>
<circle cx="194.3" cy="47" r=".46"/>
<circle cx="86.4" cy="54.6" r=".46"/>
<circle cx="190.5" cy="47" r=".46"/>
</g>
<g font-size="4.2" fill="#0000c2">
<text x="59.7" y="20.8">Display</text>
<text x="83.8" y="20.8">1.5&quot;</text>
<text x="95.4" y="20.8">OLED</text>
<text x="197.8" y="25.6">Contrast</text>
<text x="218.8" y="25.6">Boost</text>
<text x="202.8" y="91.6">Power</text>
<text x="218.3" y="91.6">LED</text>
<text x="75.2" y="143.7">Connectors</text>
</g>
<g font-size="3.5" fill="#840000">
<text x="261.4" y="177">x</text>
<text x="261.4" y="180.8">x</text>
</g>
<g font-size="2.8" fill="#840000">
<text x="160.4" y="196.8">Title:</text>
<text x="170.1" y="196.8">SparkFun</text>
<text x="186.1" y="196.8">Qwiic</text>
<text x="196.2" y="196.8">OLED</text>
<text x="206.1" y="196.8">128x128</text>
<text x="221.4" y="196.8">1.5in</text>
</g>
<g font-size="2.1" fill="#840000">
<text x="160.4" y="183.9">Designed</text>
<text x="160.4" y="180.9">Revised</text>
<text x="170.2" y="180.9">By:</text>
<text x="171.8" y="183.9">By:</text>
<text x="174.9" y="180.9">Elias</text>
<text x="176.4" y="183.9">N.</text>
<text x="180" y="183.9">Seidle</text>
<text x="181.6" y="180.9">Santistevan</text>
<text x="160.4" y="189.9">Sheet:</text>
<text x="160.4" y="192.6">File:</text>
<text x="166.5" y="192.6">SparkFun_Qwiic_OLED_1.5in.kicad_sch</text>
<text x="160.4" y="202.8">KiCad</text>
<text x="160.4" y="200">Size:</text>
<text x="167.1" y="200">USLetter</text>
<text x="168.1" y="202.8">E.D.A.</text>
<text x="175.7" y="202.8">9.0.2</text>
<text x="182.4" y="200">Date:</text>
<text x="189.4" y="200">2025-04-26</text>
<text x="245.4" y="200.2">Rev:</text>
<text x="245.4" y="202.8">Id:</text>
<text x="249.5" y="202.8">1/1</text>
<text x="251.8" y="200.2">v01</text>
</g>
<g font-size="1.8" fill="#840000">
<text x="35" y="11.9">1</text>
<text x="85" y="11.9">2</text>
<text x="135" y="11.9">3</text>
<text x="185" y="11.9">4</text>
<text x="235" y="11.9">5</text>
<text x="10.3" y="35.9">A</text>
<text x="110.5" y="35.6">Pin</text>
<text x="115.6" y="35.6">Function</text>
<text x="267.7" y="35.9">A</text>
<text x="113.3" y="37.9">1</text>
<text x="113.3" y="40.5">2</text>
<text x="118" y="40.5">VPP</text>
<text x="118" y="37.9">VSS</text>
<text x="113.3" y="43">3</text>
<text x="113.3" y="45.3">4</text>
<text x="116.6" y="43">VCOMH</text>
<text x="118" y="45.3">VDD</text>
<text x="51.6" y="53">D/C</text>
<text x="113.3" y="48.1">5</text>
<text x="113.3" y="50.6">6</text>
<text x="113.3" y="53.2">7</text>
<text x="118.2" y="50.6">IM1</text>
<text x="118.2" y="53.2">IM2</text>
<text x="118.5" y="48.1">NC</text>
<text x="113.3" y="55.7">8</text>
<text x="113.3" y="58.3">9</text>
<text x="117.7" y="58.3">IREF</text>
<text x="118" y="55.7">VSS</text>
<text x="80" y="63.2">~{RST}</text>
<text x="81" y="60.6">~{CS}</text>
<text x="112.2" y="60.8">10</text>
<text x="112.2" y="63.1">11</text>
<text x="112.2" y="65.6">12</text>
<text x="115.9" y="65.6">A0-D/C</text>
<text x="117.5" y="63.1">~{RES}</text>
<text x="118" y="60.8">~{CS}</text>
<text x="112.2" y="68.2">13</text>
<text x="112.2" y="70.7">14</text>
<text x="117.3" y="68.2">~{W/R}</text>
<text x="118" y="70.7">~{RD}</text>
<text x="74.9" y="73.3">SCL/SCK</text>
<text x="75.5" y="75.9">SDA/SDI</text>
<text x="112.2" y="73.3">15</text>
<text x="112.2" y="75.8">16</text>
<text x="118" y="73.3">D0</text>
<text x="118" y="75.8">D1</text>
<text x="112.2" y="78.3">17</text>
<text x="112.2" y="80.9">18</text>
<text x="112.2" y="83.4">19</text>
<text x="118" y="78.3">D2</text>
<text x="118" y="80.9">D3</text>
<text x="118" y="83.4">D4</text>
<text x="10.3" y="85.9">B</text>
<text x="112.2" y="86">20</text>
<text x="112.2" y="88.5">21</text>
<text x="118" y="86">D5</text>
<text x="118" y="88.5">D6</text>
<text x="267.7" y="85.9">B</text>
<text x="112.2" y="91">22</text>
<text x="112.2" y="93.8">23</text>
<text x="117.5" y="93.8">VPP</text>
<text x="118" y="91">D7</text>
<text x="112.2" y="96.4">24</text>
<text x="117.5" y="96.4">VSS</text>
<text x="10.3" y="135.9">C</text>
<text x="267.7" y="135.9">C</text>
<text x="32.3" y="158.4">SDA/SDI</text>
<text x="53.5" y="158.4">SCL/SCK</text>
<text x="121.5" y="162.2">D/C</text>
<text x="121.9" y="164.8">~{RST}</text>
<text x="122.9" y="167.3">~{CS}</text>
<text x="30.4" y="169.9">SCL/SCK</text>
<text x="31" y="172.4">SDA/SDI</text>
<text x="72.3" y="169.9">SCL/SCK</text>
<text x="72.9" y="172.4">SDA/SDI</text>
<text x="116.8" y="169.9">SCL/SCK</text>
<text x="117.4" y="172.4">SDA/SDI</text>
<text x="10.3" y="185.9">D</text>
<text x="267.7" y="185.9">D</text>
<text x="35" y="205.8">1</text>
<text x="85" y="205.8">2</text>
<text x="135" y="205.8">3</text>
<text x="185" y="205.8">4</text>
<text x="235" y="205.8">5</text>
</g>
<g font-size="1.8" fill="#0000c2">
<text x="68.3" y="25">7-bit</text>
<text x="74.8" y="25">Unshifted</text>
<text x="84.9" y="25">Address:</text>
<text x="94" y="25">0x3C</text>
<text x="25.2" y="33.6">Close</text>
<text x="31.5" y="33.6">&quot;ADDR&quot;</text>
<text x="39.6" y="33.6">jumper</text>
<text x="47.2" y="33.6">to</text>
<text x="50.2" y="33.6">change</text>
<text x="58.2" y="33.6">address</text>
<text x="66.7" y="33.6">to</text>
<text x="69.8" y="33.6">0x3D.</text>
<text x="21.3" y="73.8">IM1</text>
<text x="21.3" y="76.3">Open</text>
<text x="28.9" y="73.8">IM2</text>
<text x="28.9" y="76.3">Open</text>
<text x="37.8" y="73.8">Interface</text>
<text x="37.8" y="76.3">I2C</text>
<text x="21.3" y="78.9">Closed</text>
<text x="28.9" y="78.9">Closed</text>
<text x="37.8" y="78.9">3-Wire</text>
<text x="45.7" y="78.9">SPI</text>
</g>
<g font-size="1.8" fill="#006464">
<text x="111" y="28.8">U2</text>
<text x="76.9" y="32.6">12V</text>
<text x="81.7" y="32.6">3.3V</text>
<text x="90.6" y="34.6">Conn_01x24_FPC</text>
<text x="90.8" y="32.4">J4</text>
<text x="110.8" y="31.9">WEO128128ASAP3N00000</text>
<text x="203.2" y="33.9">10uH</text>
<text x="204.5" y="31.3">L1</text>
<text x="222.4" y="33.9">D2</text>
<text x="38.5" y="39">3.3V</text>
<text x="46.1" y="39">3.3V</text>
<text x="57.5" y="39">3.3V</text>
<text x="204.4" y="41.5">U5</text>
<text x="217.6" y="36.4">PMEG4005EJ</text>
<text x="230.6" y="41.5">TP1</text>
<text x="35.1" y="45.3">10k</text>
<text x="35.1" y="47.9">R10</text>
<text x="49.5" y="46.6">IM2</text>
<text x="54.6" y="46.6">ADR</text>
<text x="185.3" y="47.9">C1</text>
<text x="188.3" y="42.8">3.3V</text>
<text x="198.6" y="47.9">IN</text>
<text x="202" y="44">AP3012</text>
<text x="210" y="47.9">SW</text>
<text x="236.9" y="42.8">12V</text>
<text x="241.3" y="47.9">C2</text>
<text x="182.5" y="50.4">1.0uF</text>
<text x="198.6" y="52.9">~{SHDN}</text>
<text x="210.3" y="52.9">FB</text>
<text x="229.9" y="50.4">R1</text>
<text x="229.9" y="52.9">18k</text>
<text x="241.3" y="50.4">1.0uF</text>
<text x="41.9" y="54.2">IM1</text>
<text x="49.5" y="58">10k</text>
<text x="54.6" y="58">R7</text>
<text x="188.5" y="59.3">GND</text>
<text x="206.6" y="54.1" transform="rotate(-90 206.6 54.1)">GND</text>
<text x="229.9" y="58">R2</text>
<text x="236.7" y="59.3">GND</text>
<text x="49.5" y="60.6">R11</text>
<text x="54.6" y="60.6">10k</text>
<text x="203.7" y="63.1">GND</text>
<text x="229.9" y="60.6">2.1k</text>
<text x="38.6" y="66.9">GND</text>
<text x="46.2" y="66.9">GND</text>
<text x="57.7" y="66.9">GND</text>
<text x="225.3" y="66.9">GND</text>
<text x="80.7" y="86">12V</text>
<text x="60.6" y="94.8">4.7uF</text>
<text x="63.3" y="92.3">C3</text>
<text x="74.9" y="94.8">R6</text>
<text x="74.9" y="97.4">536k</text>
<text x="84.3" y="101.2">GND</text>
<text x="17.2" y="103.7">12V</text>
<text x="21.6" y="107.5">C5</text>
<text x="27.1" y="103.7">3.3V</text>
<text x="31.8" y="107.5">C4</text>
<text x="66.5" y="103.7">GNDGND</text>
<text x="212.5" y="102.5">3.3V</text>
<text x="21.6" y="110.1">4.7uF</text>
<text x="31.8" y="110.1">4.7uF</text>
<text x="17" y="119">GND</text>
<text x="27.2" y="119">GND</text>
<text x="217.2" y="115.2">R3</text>
<text x="217.2" y="117.7">4.7k</text>
<text x="217.2" y="121.4">D1</text>
<text x="217.2" y="124">Red</text>
<text x="212.6" y="130.4">GND</text>
<text x="44.8" y="143.1">3.3V</text>
<text x="42.6" y="148.4">JP2</text>
<text x="36.8" y="153.3">R4</text>
<text x="36.8" y="155.8">2.2k</text>
<text x="45.3" y="153.3">I2C</text>
<text x="52.9" y="155.8">2.2k</text>
<text x="54.5" y="153.3">R5</text>
<text x="126.1" y="155.8">3.3V</text>
<text x="133.4" y="155.8">J5</text>
<text x="128.7" y="158.3">Conn_01x07</text>
<text x="39.8" y="164.7">3.3V</text>
<text x="81.7" y="164.7">3.3V</text>
<text x="57.2" y="172.3">J1</text>
<text x="99.1" y="172.3">J2</text>
<text x="57.2" y="174.9">Qwiic_RA</text>
<text x="99.1" y="174.9">Qwiic_RA</text>
<text x="39.9" y="182.5">GND</text>
<text x="81.8" y="182.5">GND</text>
<text x="126.2" y="182.5">GND</text>
</g>
<g font-size="1.8" fill="#a90000">
<text x="88.2" y="41.7">22</text>
<text x="88.2" y="39.1">23</text>
<text x="88.2" y="36.6">24</text>
<text x="88.2" y="46.7">20</text>
<text x="88.2" y="44.2">21</text>
<text x="196.1" y="46.7">5</text>
<text x="213.9" y="46.7">1</text>
<text x="88.2" y="51.8">18</text>
<text x="88.2" y="49.3">19</text>
<text x="196.1" y="51.8">4</text>
<text x="213.9" y="51.8">3</text>
<text x="88.2" y="59.4">15</text>
<text x="88.2" y="56.9">16</text>
<text x="88.2" y="54.4">17</text>
<text x="205.5" y="56.6" transform="rotate(-90 205.5 56.6)">2</text>
<text x="88.2" y="64.5">13</text>
<text x="88.2" y="62">14</text>
<text x="88.2" y="69.6">11</text>
<text x="88.2" y="67.1">12</text>
<text x="88.2" y="72.1">10</text>
<text x="88.8" y="77.2">8</text>
<text x="88.8" y="74.7">9</text>
<text x="88.8" y="82.3">6</text>
<text x="88.8" y="79.8">7</text>
<text x="88.8" y="89.9">3</text>
<text x="88.8" y="87.4">4</text>
<text x="88.8" y="84.8">5</text>
<text x="88.8" y="95">1</text>
<text x="88.8" y="92.5">2</text>
<text x="130.7" y="161">7</text>
<text x="130.7" y="166.1">5</text>
<text x="130.7" y="163.6">6</text>
<text x="44.4" y="168.7">4</text>
<text x="44.4" y="171.2">3</text>
<text x="44.4" y="173.7">2</text>
<text x="86.3" y="168.7">4</text>
<text x="86.3" y="171.2">3</text>
<text x="86.3" y="173.7">2</text>
<text x="130.7" y="173.7">2</text>
<text x="130.7" y="171.2">3</text>
<text x="130.7" y="168.7">4</text>
<text x="44.4" y="176.3">1</text>
<text x="86.3" y="176.3">1</text>
<text x="130.7" y="176.3">1</text>
</g>
<g font-size="1.8" fill="#840084">
<text x="202.4" y="36.4">350mA</text>
<text x="221" y="41.5">0.42V</text>
<text x="221.6" y="39">0.5A</text>
<text x="221.9" y="44">40V</text>
<text x="184.2" y="52.9">16V</text>
<text x="241.3" y="52.9">16V</text>
<text x="183.9" y="55.5">10%</text>
<text x="241.3" y="55.5">10%</text>
<text x="62" y="99.9">20%</text>
<text x="62.3" y="97.4">35V</text>
<text x="21.6" y="112.6">35V</text>
<text x="31.8" y="112.6">35V</text>
<text x="21.6" y="115.2">20%</text>
<text x="31.8" y="115.2">20%</text>
</g>
<text font-size="1.8" fill="#0f0f0f" x="209.5" y="37.8">12V_OUT</text>
<g font-size="1.8" fill="#848484">
<text x="193" y="70.9">Max</text>
<text x="193" y="68.3">Input</text>
<text x="197.8" y="70.9">Current:</text>
<text x="199" y="68.3">Voltage:</text>
<text x="206.6" y="70.9">100mA</text>
<text x="207.8" y="68.3">2.6-5V</text>
<text x="193" y="72.6">Vout=1.25*(1+R1/R2)</text>
<text x="193" y="74.7">Vout=12.6V</text>
<text x="198.6" y="133.6">Cut</text>
<text x="202.9" y="133.6">jumper</text>
<text x="210.6" y="133.6">to</text>
<text x="213.6" y="133.6">turn</text>
<text x="218.6" y="133.6">off</text>
<text x="222.4" y="133.6">power</text>
<text x="229.1" y="133.6">LED</text>
</g>
<g font-size="1.4" fill="#840000">
<text x="48" y="172.2">SDA</text>
<text x="48" y="169.6">SCL</text>
<text x="89.9" y="172.2">SDA</text>
<text x="89.9" y="169.6">SCL</text>
<text x="47.9" y="177.3">GND</text>
<text x="48" y="174.7">3V3</text>
<text x="89.8" y="177.3">GND</text>
<text x="89.9" y="174.7">3V3</text>
</g>
</svg>
